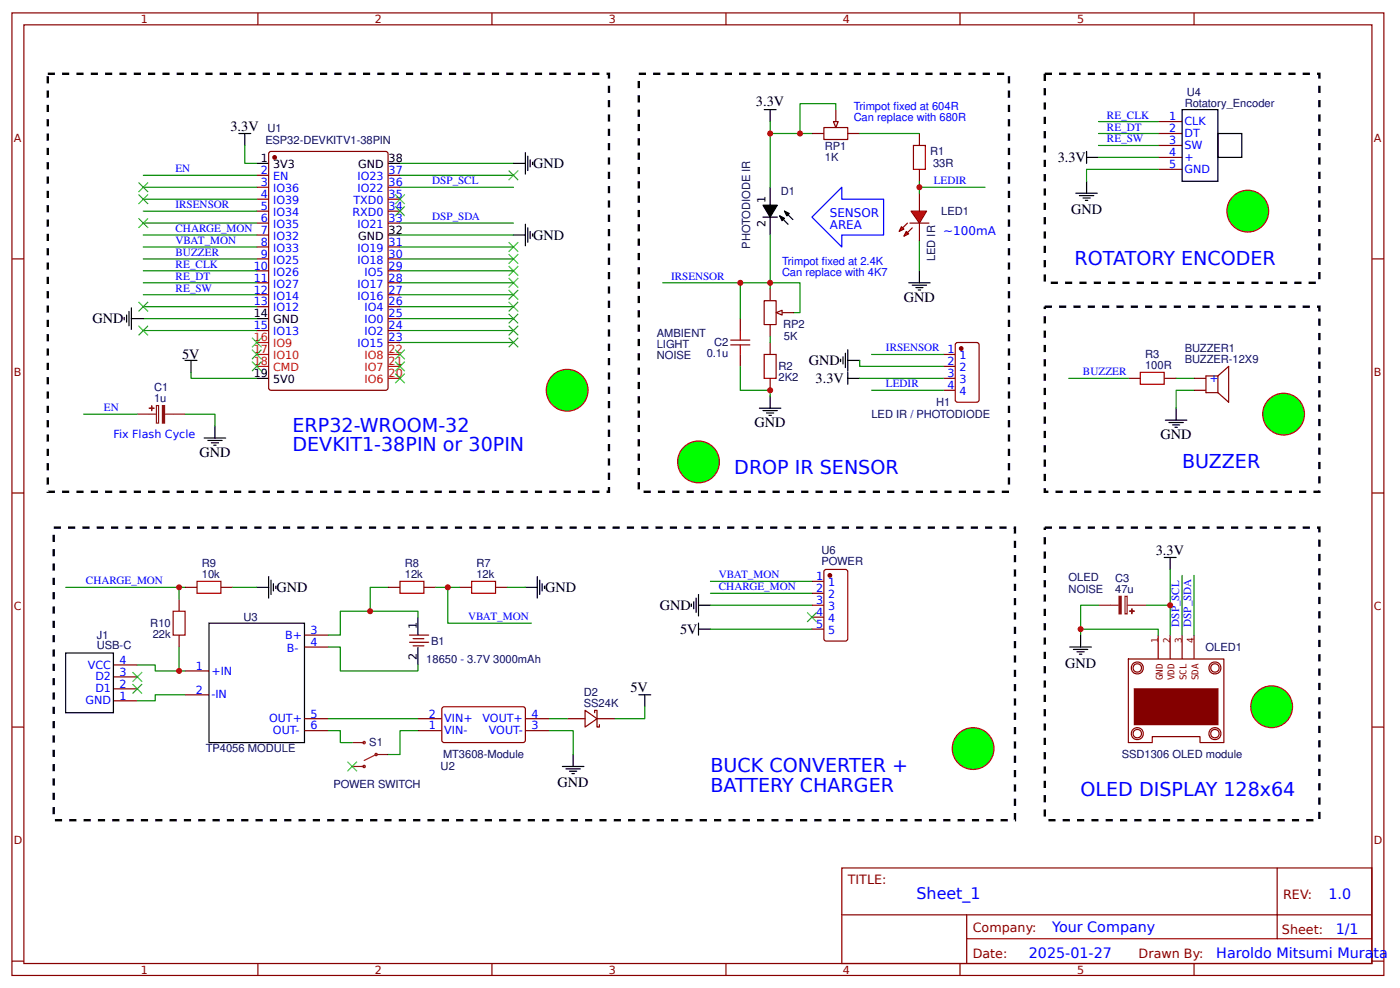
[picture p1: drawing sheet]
<svg xmlns="http://www.w3.org/2000/svg" width="310mm" height="219mm" viewBox="0 0 310 219" stroke-linecap="round" stroke-linejoin="round" font-family="sans-serif">
<g fill="none" stroke="#800" stroke-width=".26">
<path d="M2.6 2.9h304.1v213.2h-304.1zM5.3 5.5h298.7v208h-298.7zM57.1 2.9v2.6M109 2.9v2.6M160.9 2.9v2.6M212.7 2.9v2.6M264.6 2.9v2.6M56.9 38.8h2.6M59.8 33.6l25.7-.1 .4 .3 .1 52.1-.3 .5-25.6 .1-.5-.3-.1-52.1zM86 38.8h2.6M256.6 32.2h5.3M256.6 26.9h5.3"/>
<path d="M256.6 29.6h5.3M256.6 34.9h5.3M256.6 37.5h5.3M2.6 57.4h2.7M56.9 57.4h2.6M56.9 41.5h2.6M56.9 44.1h2.6M56.9 46.8h2.6M56.9 49.4h2.6M56.9 54.7h2.6M56.9 52.1h2.6M86 57.4h2.6"/>
<path d="M86 41.5h2.6M86 44.1h2.6M86 46.8h2.6M86 49.4h2.6M86 54.7h2.6M304 57.4h2.7M56.9 60h2.6M56.9 62.7h2.6M56.9 65.3h2.6M56.9 67.9h2.6M56.9 73.2h2.6M86 60h2.6"/>
<path d="M86 62.7h2.6M86 65.3h2.6M86 67.9h2.6M86 70.6h2.6M86 73.2h2.6M86 75.9h2.6M2.6 109.2h2.7M304 109.2h2.7M25.1 155.3h5.3M25.1 152.6h5.3M25.1 150h5.3M25.1 147.3h5.3"/>
<path d="M41 148.6h5.3M41 153.9h5.3M67.5 140.7h5.3M67.5 143.4h5.3M67.5 159.2h5.3M90.8 140.7h4.2M90.8 142.3h4.2M91.5 141.5h2.4M91.5 143.1h2.4M92.6 159.2h5.3M98 156.8l.4-.2 17.8 .1 .2 .4-.1 7.2-.4 .2-17.7-.1-.3-.4zM116.4 159.2h5.3"/>
<path d="M2.6 161.1h2.7M67.5 161.9h5.3M92.6 161.9h5.3M116.4 161.9h5.3M304 161.1h2.7M186.5 192.3h117.5v21.2h-117.5zM283 192.3v15.7M2.6 212.9h2.7M57.1 213.5v2.6M109 213.5v2.6M160.9 213.5v2.6M186.6 202.7h117.3"/>
<path d="M212.7 213.5v2.6M214.2 208h89.7M214.2 202.7v10.6M264.6 213.5v2.6M304 212.9h2.7"/>
</g>
<g fill="none" stroke="#000" stroke-width=".26">
<path d="M52.9 29.6h2.7M54.2 29.6v2.6M56.9 36.2h2.6M86 36.2h2.6M261.9 24.3h8v15.9h-8zM269.9 29.6h5.3v5.3h-5.3zM86 52.1h2.6M113.8 52.1h2.6M116.4 49.7v4.8M116.9 50.5v3.2M117.5 51.3v1.6M118 51.8v.5"/>
<path d="M27.5 70.3v.6M28 69.8v1.6M28.6 69v3.2M29.1 70.6h2.6M29.1 68.2v4.8M56.9 70.6h2.6M56.9 83.8h2.6M46.3 138.1h21.2v26.4h-21.2zM92.6 136.7v4M258 123.5h2.6M259.3 123.5v2.7M14.6 144.7h10.5v13.2h-10.5z"/>
<path d="M92.6 143.4v3.9M141.6 153.9h2.6M142.9 153.9v2.7M237.1 143.4h4.7M237.9 143.9h3.1M238.7 144.4h1.5M239.2 144.9h.5M239.4 140.7v2.7M124.6 169.8h4.8M125.4 170.3h3.2M126.2 170.9h1.6M126.7 171.4h.6"/>
<path d="M127 167.2v2.6"/>
</g>
<path d="M56.9 78.5h2.6M56.9 75.9h2.6M86 78.5h2.6M56.9 81.2h2.6M86 81.2h2.6M86 83.8h2.6" fill="none" stroke="#f00" stroke-width=".26"/>
<circle cx="60.9" cy="34.9" r=".4" fill="#800" stroke="#800" stroke-width=".26"/>
<g fill="none" stroke="#840000" stroke-width=".26">
<path d="M250 146h21.2v18.5h-5.3v-1.3h-10.6v1.3h-5.3zM256.6 140.7v5.3M259.3 140.7v5.3M261.9 140.7v5.3M264.6 140.7v5.3"/>
<circle cx="252" cy="148" r="1.33"/>
<circle cx="252" cy="148" r=".93"/>
<circle cx="269.2" cy="148" r="1.33"/>
<circle cx="269.2" cy="148" r=".93"/>
<circle cx="252" cy="162.5" r="1.33"/>
<circle cx="252" cy="162.5" r=".93"/>
<circle cx="269.2" cy="162.5" r="1.33"/>
<circle cx="269.2" cy="162.5" r=".93"/>
</g>
<path d="M251.4 152.6h18.5v7.9h-18.5z" fill="#840000" stroke="#840000" stroke-width=".26"/>
<g fill="none" stroke="#080" stroke-width=".26">
<path d="M54.2 32.2v4h2.7M88.6 38.8h25.2M88.6 36.2h25.2M31.7 57.4h25.2M31.7 54.7h25.2M31.7 52.1h25.2M31.7 49.4h25.2M31.7 41.5h25.2M31.7 44.1h25.2M31.7 46.8h25.2M88.6 57.4h25.2M88.6 54.7h25.2"/>
<path d="M88.6 52.1h25.2M88.6 49.4h25.2M88.6 41.5h25.2M31.7 70.6h25.2M31.7 73.2h25.2M31.7 67.9h25.2M31.7 65.3h25.2M31.7 62.7h25.2M31.7 60h25.2M88.6 75.9h25.2M88.6 70.6h25.2M88.6 73.2h25.2"/>
<path d="M88.6 67.9h25.2M88.6 65.3h25.2M88.6 62.7h25.2M88.6 60h25.2M92.6 136.7v-1.3h-17.2v5.3h-2.6M259.3 126.2v14.5M261.9 127.5v13.2M264.6 127.5v13.2M30.4 147.3h4v1.3h6.6M41 153.9h-6.6v1.4h-4M72.8 159.2h19.8M239.4 140.7v-1.3h17.2v1.3"/>
<path d="M121.7 161.9h5.3v5.3"/>
</g>
<g fill="#000" stroke="#3c3" stroke-width=".26">
<path d="M55.8 74.8l2.1 2.1zM57.9 74.8l-2.1 2.1z"/>
<path d="M55.8 77.5l2.1 2.1zM57.9 77.5l-2.1 2.1z"/>
<path d="M87.6 77.5l2.1 2.1zM89.7 77.5l-2.1 2.1z"/>
<path d="M55.8 80.1l2.1 2.1zM57.9 80.1l-2.1 2.1z"/>
<path d="M87.6 82.8l2.1 2.1zM87.6 84.9l2.1-2.1z"/>
<path d="M87.6 80.1l2.1 2.1zM89.7 80.1l-2.1 2.1z"/>
<path d="M29.4 148.9l2.1 2.1zM31.5 148.9l-2.1 2.1z"/>
<path d="M29.4 151.6l2.1 2.1zM31.5 151.6l-2.1 2.1z"/>
</g>
<path d="M201.9 46.8h3.4l-1.6 2.6z" fill="#f00" stroke="#800" stroke-width=".26"/>
<path d="M201.6 49.4h4.2" fill="none" stroke="#800" stroke-width=".26"/>
<g fill="#800" stroke="#800" stroke-width=".26">
<path d="M201.1 49.4l-1.1 1.1z"/>
<path d="M202.1 50.5l-1 1z"/>
</g>
<g fill="#f00" stroke="#800" stroke-width=".26">
<path d="M199.8 50.2l.5 .5-1.1 .6z"/>
<path d="M200.8 51.3l.5 .5-1 .5z"/>
</g>
<path d="M179.9 29.6h2.7M182.6 28.3h5.3v2.6h-5.3zM185.2 24.3v2.6M187.9 29.6h2.6M203.7 29.6v2.6M203.7 37.5v2.7M203.7 42.8v4M203.7 49.4v4" fill="none" stroke="#800" stroke-width=".26"/>
<g fill="none" stroke="#000" stroke-width=".26">
<path d="M240.8 33.5v2.7M240.8 34.9h2.6M169.1 48.1h3.1M170.7 41.5v4M170.7 48.1v4M172.8 47.8l1.8 1.9M173.8 46.8l1.9 1.8M238.4 42.8h4.8M239.2 43.3h3.2M240 43.9h1.6M240.5 44.4h.5M240.8 40.2v2.6"/>
<path d="M201.3 62.7h4.8M202.1 63.2h3.2M202.9 63.7h1.6M203.5 64.2h.5M203.7 60v2.7M168.3 90.4h4.7M169.1 91h3.1M169.9 91.5h1.5M170.4 92h.5M170.7 87.8v2.6"/>
</g>
<path d="M169.1 45.5h3.1l-1.5 2.6zM172.8 47.8l1 .6-.5 .5zM173.8 46.8l1.1 .5-.5 .5z" fill="#000" stroke="#000" stroke-width=".26"/>
<path d="M243.4 34.9h13.2M243.4 26.9h13.2M243.4 29.6h13.2M243.4 32.2h13.2M256.6 37.5h-15.8v2.7M203.7 40.2v2.6M203.7 53.4v6.6" fill="none" stroke="#080" stroke-width=".26"/>
<path d="M186.5 41.5v2.6h9.3v8h-9.3v2.6l-6.6-6.6z" fill="none" stroke="#00f" stroke-width=".26"/>
<path d="M202.4 32.2h2.7v5.3h-2.7z" fill="none" stroke="#a00000" stroke-width=".26"/>
<path d="M184.7 26.9h1l-.5 1.4z" fill="#efefef" stroke="#800" stroke-width=".26"/>
<path d="M169.3 66.6h2.7v5.3h-2.7zM170.7 64v2.6M170.7 71.9v2.7M173.3 69.3h2.6" fill="none" stroke="#800" stroke-width=".26"/>
<path d="M172 69.3l1.3-.6v1.1z" fill="#efefef" stroke="#800" stroke-width=".26"/>
<path d="M169.3 78.5h2.7v5.3h-2.7z" fill="none" stroke="#a00000" stroke-width=".26"/>
<path d="M170.7 75.9v2.6M170.7 83.8v2.7" fill="none" stroke="#800" stroke-width=".26"/>
<path d="M170.7 74.6v1.3" fill="none" stroke="#080" stroke-width=".26"/>
<path d="M169.3 24.3h2.7M170.7 24.3v2.6" fill="none" stroke="#000" stroke-width=".26"/>
<path d="M141.6 16.4h82v92.6h-82z" fill="none" stroke="#000" stroke-width=".53" stroke-dasharray="1.6 1.6" stroke-linecap="butt"/>
<circle cx="154.8" cy="102.3" r="4.6" fill="#0f0" stroke="#f00" stroke-width=".26"/>
<path d="M170.7 26.9v14.6M170.7 29.6h9.2M185.2 24.3v-1.3h-7.9v6.6M190.5 29.6h13.2M170.7 52.1v11.9M146.8 62.7h30.5v6.6h-1.4M164 81.2v5.3h6.7v1.3" fill="none" stroke="#080" stroke-width=".26"/>
<path d="M11.9 116.9h213v64.8h-213z" fill="none" stroke="#000" stroke-width=".53" stroke-dasharray="1.6 1.6" stroke-linecap="butt"/>
<circle cx="215.6" cy="165.8" r="4.6" fill="#0f0" stroke="#f00" stroke-width=".26"/>
<path d="M231.5 116.9h60.9v64.8h-60.9z" fill="none" stroke="#000" stroke-width=".53" stroke-dasharray="1.6 1.6" stroke-linecap="butt"/>
<g fill="#0f0" stroke="#f00" stroke-width=".26">
<circle cx="281.8" cy="156.6" r="4.6"/>
<circle cx="276.5" cy="46.8" r="4.6"/>
</g>
<path d="M10.6 16.4h124.3v92.6h-124.3zM231.5 16.4h60.9v46.3h-60.9z" fill="none" stroke="#000" stroke-width=".53" stroke-dasharray="1.6 1.6" stroke-linecap="butt"/>
<circle cx="125.7" cy="86.5" r="4.6" fill="#0f0" stroke="#f00" stroke-width=".26"/>
<g fill="#000" stroke="#3c3" stroke-width=".26">
<path d="M112.7 37.8l2.1 2.1zM114.8 37.8l-2.1 2.1z"/>
<path d="M30.7 40.4l2.1 2.1zM32.8 40.4l-2.1 2.1z"/>
<path d="M30.7 43.1l2.1 2.1zM32.8 43.1l-2.1 2.1z"/>
<path d="M87.6 43.1l2.1 2.1zM89.7 43.1l-2.1 2.1z"/>
<path d="M87.6 45.7l2.1 2.1zM89.7 45.7l-2.1 2.1z"/>
<path d="M30.7 72.2l2.1 2.1zM32.8 72.2l-2.1 2.1z"/>
<path d="M30.7 66.9l2.1 2.1zM30.7 69l2.1-2.1z"/>
<path d="M112.7 74.8l2.1 2.1zM114.8 74.8l-2.1 2.1z"/>
<path d="M112.7 72.2l2.1 2.1zM114.8 72.2l-2.1 2.1z"/>
<path d="M112.7 69.5l2.1 2.1zM114.8 69.5l-2.1 2.1z"/>
<path d="M112.7 66.9l2.1 2.1zM114.8 66.9l-2.1 2.1z"/>
<path d="M112.7 64.2l2.1 2.2zM114.8 64.2l-2.1 2.2z"/>
<path d="M112.7 61.6l2.1 2.1zM114.8 61.6l-2.1 2.1z"/>
</g>
<path d="M113.8 36.2h2.6M116.4 33.8v4.8M116.9 34.6v3.2M117.5 35.4v1.6M118 35.9v.6M258.2 93.1h4.8M259 93.6h3.2M259.8 94.1h1.6M260.3 94.7h.6M260.6 90.4v2.7" fill="none" stroke="#000" stroke-width=".26"/>
<path d="M250 83.8h2.7M258 83.8h2.6M264.6 86.5h2.6M264.6 83.8h2.6M269.9 83.3h-2.7v3.7h2.7M269.9 83.3v3.7M269.9 83.3l2.4-2.1v7.9l-2.4-2.1" fill="none" stroke="#800" stroke-width=".26"/>
<path d="M252.7 82.5h5.3v2.6h-5.3z" fill="none" stroke="#a00000" stroke-width=".26"/>
<path d="M236.8 83.8h13.2M260.6 83.8h4M264.6 86.5h-4v3.9" fill="none" stroke="#080" stroke-width=".26"/>
<path d="M231.5 67.9h60.9v41.1h-60.9z" fill="none" stroke="#000" stroke-width=".53" stroke-dasharray="1.6 1.6" stroke-linecap="butt"/>
<circle cx="284.4" cy="91.8" r="4.6" fill="#0f0" stroke="#f00" stroke-width=".26"/>
<path d="M161.9 76.4h4.3M161.9 75.4h4.3M164 73.2v2.2M164 76.4v2.1M38.4 135.4h2.6v5.3h-2.6zM43.7 128.8h5.2v2.6h-5.2zM88.6 128.8h5.3v2.6h-5.3zM104.5 128.8h5.3v2.6h-5.3z" fill="none" stroke="#a00000" stroke-width=".26"/>
<g fill="none" stroke="#800" stroke-width=".26">
<path d="M164 70.6v2.6M164 78.5v2.7M209 78.5h2.7M211.7 76.1l.5-.2h4.2l.5 .2 .1 12.5-.3 .4-4.5 .1-.5-.2zM209 81.2h2.7M209 83.8h2.7M209 86.5h2.7M39.7 132.8v2.6M41 130.1h2.7M48.9 130.1h2.7M86 130.1h2.6M93.9 130.1h2.7"/>
<path d="M101.9 130.1h2.6M109.8 130.1h2.6M179.9 128.8h2.7M179.9 131.4h2.7M179.9 134.1h2.7M179.9 136.7h2.7M179.9 139.4h2.7M182.6 126.4l.5-.2h4.2l.5 .2 .1 15.1-.3 .5h-4.5l-.5-.2zM39.7 140.7v2.7M125.7 159.2h3.9M129.6 157.4l2.7 1.8-2.7 1.9zM131.8 157.9v-.5h.5v3.7h.5v-.6"/>
<path d="M132.3 159.2h4"/>
</g>
<g fill="none" stroke="#080" stroke-width=".26">
<path d="M31.7 38.8h25.2M203.7 41.5h14.6M164 62.7v7.9M190.5 79.9v1.3h18.5M193.1 78.5h15.9M18.5 91.8h11.9M41 91.8h6.6v2.6M42.3 82.5v1.3h14.6M190.5 83.8h18.5M193.1 86.5h15.9M14.6 130.1h25.1M41 130.1h-1.3v2.7"/>
<path d="M51.6 130.1h5.3M86 130.1h-4v5.3M96.6 130.1h5.3M99.2 130.1v8h18.5M112.4 130.1h4M157.4 139.4h22.5M157.4 134.1h22.5M157.4 131.4h22.5M157.4 128.8h22.5M243.4 134.1h-4v5.3M254 134.1h5.3M39.7 143.4v5.2"/>
<path d="M72.8 143.4h2.6v5.2h17.2v-1.3M121.7 159.2h4M142.9 156.6v2.6h-6.6M72.8 161.9h2.6v2.6h2.7M92.6 161.9h-4v5.3h-2.6"/>
</g>
<g fill="none" stroke="#000" stroke-width=".26">
<path d="M41 79.9h2.7M42.3 79.9v2.6M186.3 79.6v.5M186.8 79.1v1.5M187.3 78.3v3.1M187.9 79.9h2.6M187.9 77.5v4.7M45.2 97h4.8M46 97.6h3.2M46.8 98.1h1.6M47.4 98.6h.5M47.6 94.4v2.6"/>
<path d="M187.9 82.5v2.6M187.9 83.8h2.6M56.9 130.1h2.6M59.5 127.7v4.8M60.1 128.5v3.2M60.6 129.3v1.6M61.1 129.9v.5M116.4 130.1h2.7M119.1 127.7v4.8M119.6 128.5v3.2M120.1 129.3v1.6M120.6 129.9v.5"/>
<path d="M153.2 133.8v.6M153.7 133.3v1.6M154.3 132.5v3.2M154.8 139.4h2.6M154.8 131.7v4.8M154.8 138.1v2.6M154.8 134.1h2.6"/>
</g>
<g fill="none" stroke="#8d2323" stroke-width=".26">
<path d="M30.4 91.8h4.3M34.7 89.9h.4v3.8h-.4zM36.5 91.8h4.5M243.4 134.1h4.5M249.3 132.1h.5v3.9h-.5zM249.8 134.1h4.2M78.1 164.5h2.6M78.1 169.8h2.6M86 167.2h-2.7l-2.6 1.3"/>
<circle cx="80.7" cy="164.5" r=".26"/>
<circle cx="80.7" cy="169.8" r=".26"/>
<circle cx="83.3" cy="167.2" r=".26"/>
</g>
<g fill="#8d2323" stroke="#8d2323" stroke-width=".26">
<path d="M36 89.9h.5v3.8h-.5z"/>
<path d="M33.6 89.9v1.1z"/>
<path d="M33.1 90.4l1 .1z"/>
<path d="M248 132.1h.4v3.9h-.4z"/>
<path d="M250.8 134.9v1z"/>
<path d="M250.3 135.4h1.1z"/>
</g>
<g fill="#000" stroke="#3c3" stroke-width=".26">
<path d="M30.7 48.4l2.1 2.1zM32.8 48.4l-2.1 2.1z"/>
<path d="M112.7 58.9l2.1 2.2zM114.8 58.9l-2.1 2.2z"/>
<path d="M112.7 56.3l2.1 2.1zM114.8 56.3l-2.1 2.1z"/>
<path d="M112.7 53.7l2.1 2.1zM114.8 53.7l-2.1 2.1z"/>
<path d="M178.9 135.7l2.1 2.1zM178.9 137.8l2.1-2.1z"/>
<path d="M77 168.8l2.1 2.1zM79.1 168.8l-2.1 2.1z"/>
</g>
<g fill="#800" stroke="#800" stroke-width=".26">
<circle cx="213" cy="77.2" r=".4"/>
<circle cx="183.9" cy="127.5" r=".4"/>
</g>
<g fill="#c00">
<circle cx="170.7" cy="29.6" r=".66"/>
<circle cx="177.3" cy="29.6" r=".66"/>
<circle cx="170.7" cy="62.7" r=".66"/>
<circle cx="99.2" cy="130.1" r=".66"/>
<circle cx="82" cy="135.4" r=".66"/>
<circle cx="39.7" cy="148.6" r=".66"/>
<circle cx="39.7" cy="130.1" r=".66"/>
<circle cx="164" cy="62.7" r=".66"/>
<circle cx="170.7" cy="86.5" r=".66"/>
<circle cx="203.7" cy="41.5" r=".66"/>
<circle cx="259.3" cy="134.1" r=".66"/>
<circle cx="239.4" cy="139.4" r=".66"/>
</g>
<g font-size="4.2" fill="#00f">
<text x="238.1" y="58.7">ROTATORY ENCODER</text>
<text x="64.8" y="95.7">ERP32-WROOM-32</text>
<text x="64.8" y="100">DEVKIT1-38PIN or 30PIN</text>
<text x="162.7" y="105">DROP IR SENSOR</text>
<text x="261.9" y="103.7">BUZZER</text>
<text x="157.4" y="171.1">BUCK CONVERTER +</text>
<text x="157.4" y="175.4">BATTERY CHARGER</text>
<text x="239.4" y="176.4">OLED DISPLAY 128x64</text>
</g>
<text font-size="3.5" fill="#00f" x="203.1" y="199.1">Sheet_1</text>
<g font-size="3.2">
<text x="167.5" y="23.5">3.3V</text>
<text x="51.1" y="29.1">3.3V</text>
<text x="234.4" y="36">3.3V</text>
<text x="118.1" y="37.3">GND</text>
<text x="237.3" y="47.4">GND</text>
<text x="118.1" y="53.1">GND</text>
<text x="20.5" y="71.6">GND</text>
<text x="200.3" y="66.9">GND</text>
<text x="40.4" y="79.6">5V</text>
<text x="179.3" y="80.9">GND</text>
<text x="180.7" y="84.9">3.3V</text>
<text x="167.2" y="94.7">GND</text>
<text x="44.2" y="101.3">GND</text>
<text x="257.2" y="97.3">GND</text>
<text x="256.1" y="123">3.3V</text>
<text x="61.3" y="131.2">GND</text>
<text x="120.8" y="131.2">GND</text>
<text x="146.2" y="135.2">GND</text>
<text x="150.7" y="140.4">5V</text>
<text x="236" y="147.9">GND</text>
<text x="139.7" y="153.4">5V</text>
<text x="123.6" y="174.4">GND</text>
</g>
<g font-size="3.2" fill="#00f">
<text x="294.4" y="199.2">1.0</text>
<text x="233.2" y="206.4">Your Company</text>
<text x="296" y="207">1/1</text>
<text x="228" y="212.3">2025-01-27</text>
<text x="269.5" y="212.2">Haroldo Mitsumi Murata</text>
</g>
<g font-size="2.8" fill="#800">
<text x="187.9" y="195.7">TITLE:</text>
<text x="284.3" y="199.2">REV:</text>
<text x="215.5" y="206.4">Company:</text>
<text x="284.1" y="206.9">Sheet:</text>
<text x="215.5" y="212.1">Date:</text>
<text x="252.3" y="212.2">Drawn By:</text>
</g>
<g font-size="2.6" fill="#00f">
<text x="183.9" y="48.1">SENSOR</text>
<text x="183.9" y="50.7">AREA</text>
<text x="209" y="52.1">~100mA</text>
</g>
<g font-size="2.5" fill="#800">
<text x="31.2" y="5.1">1</text>
<text x="83.1" y="5.1">2</text>
<text x="134.9" y="5.1">3</text>
<text x="186.8" y="5.1">4</text>
<text x="238.7" y="5.1">5</text>
<text x="3" y="31.4">A</text>
<text x="304.4" y="31.4">A</text>
<text x="3" y="83.3">B</text>
<text x="304.4" y="83.3">B</text>
<text x="3" y="135.1">C</text>
<text x="304.4" y="135.1">C</text>
<text x="3" y="187">D</text>
<text x="304.4" y="187">D</text>
<text x="31.2" y="215.7">1</text>
<text x="83.1" y="215.7">2</text>
<text x="134.9" y="215.7">3</text>
<text x="186.8" y="215.7">4</text>
<text x="238.7" y="215.7">5</text>
</g>
<g font-size="2.5" fill="#000080">
<text x="262.5" y="23.8">Rotatory_Encoder</text>
<text x="263" y="21.2">U4</text>
<text x="59.3" y="29.2">U1</text>
<text x="58.8" y="31.8">ESP32-DEVKITV1-38PIN</text>
<text x="182.8" y="35.6">1K</text>
<text x="182.8" y="33.2">RP1</text>
<text x="206.1" y="34.4">R1</text>
<text x="206.7" y="37.1">33R</text>
<text x="173" y="43.1">D1</text>
<text x="208.6" y="47.6">LED1</text>
<text x="166.2" y="55.1" transform="rotate(-90 166.2 55.1)">PHOTODIODE IR</text>
<text x="207.2" y="57.9" transform="rotate(-90 207.2 57.9)">LED IR</text>
<text x="145.5" y="74.6">AMBIENT</text>
<text x="145.5" y="77">LIGHT</text>
<text x="158.2" y="76.7">C2</text>
<text x="173.5" y="72.8">RP2</text>
<text x="173.7" y="75.4">5K</text>
<text x="145.5" y="79.5">NOISE</text>
<text x="156.6" y="79.1">0.1u</text>
<text x="172.5" y="82">R2</text>
<text x="253.7" y="81.7">100R</text>
<text x="253.7" y="79.4">R3</text>
<text x="262.5" y="80.4">BUZZER-12X9</text>
<text x="262.5" y="78">BUZZER1</text>
<text x="34.1" y="89.1">1u</text>
<text x="34.1" y="86.7">C1</text>
<text x="172.5" y="84.4">2K2</text>
<text x="207.4" y="90">H1</text>
<text x="193.1" y="92.6">LED IR / PHOTODIODE</text>
<text x="44.7" y="125.6">R9</text>
<text x="89.7" y="125.6">R8</text>
<text x="105.6" y="125.6">R7</text>
<text x="182" y="125.2">POWER</text>
<text x="182" y="122.8">U6</text>
<text x="44.7" y="128">10k</text>
<text x="89.7" y="128">12k</text>
<text x="105.6" y="128">12k</text>
<text x="236.8" y="128.8">OLED</text>
<text x="236.8" y="131.3">NOISE</text>
<text x="247.1" y="131.3">47u</text>
<text x="247.1" y="128.9">C3</text>
<text x="54" y="137.6">U3</text>
<text x="21.4" y="143.9">USB-C</text>
<text x="21.4" y="141.5">J1</text>
<text x="33.3" y="138.9">R10</text>
<text x="33.9" y="141.3">22k</text>
<text x="95.5" y="142.9">B1</text>
<text x="94.5" y="146.9">18650 - 3.7V 3000mAh</text>
<text x="267.1" y="144.2">OLED1</text>
<text x="129.4" y="154.2">D2</text>
<text x="129.4" y="156.6">SS24K</text>
<text x="45.6" y="166.7">TP4056 MODULE</text>
<text x="81.8" y="165.4">S1</text>
<text x="97.6" y="170.7">U2</text>
<text x="98.2" y="168">MT3608-Module</text>
<text x="248.6" y="168">SSD1306 OLED module</text>
<text x="73.9" y="174.6">POWER SWITCH</text>
</g>
<g font-size="2.5" fill="#00f">
<text x="189.2" y="24.3">Trimpot fxed at 604R</text>
<text x="189.2" y="26.8">Can replace with 680R</text>
<text x="198" y="24.3">i</text>
<text x="245.3" y="26.3">RE_CLK</text>
<text x="245.3" y="28.9">RE_DT</text>
<text x="259" y="26.7">1</text>
<text x="259" y="29.3">2</text>
<text x="262.5" y="27.7">CLK</text>
<text x="245.3" y="31.6">RE_SW</text>
<text x="259" y="32">3</text>
<text x="259" y="34.6">4</text>
<text x="262.5" y="33">SW</text>
<text x="262.5" y="30.4">DT</text>
<text x="262.5" y="35.7">+</text>
<text x="38.9" y="38.2">EN</text>
<text x="57.8" y="41.2">3</text>
<text x="57.8" y="38.6">2</text>
<text x="60.5" y="39.9">EN</text>
<text x="79.2" y="39.9">IO23</text>
<text x="86.1" y="38.6">37</text>
<text x="86.1" y="41.2">36</text>
<text x="95.8" y="40.8">DSP_SCL</text>
<text x="206.9" y="40.8">LEDIR</text>
<text x="259" y="37.3">5</text>
<text x="262.5" y="38.3">GND</text>
<text x="38.9" y="46.1">IRSENSOR</text>
<text x="57.8" y="46.5">5</text>
<text x="57.8" y="43.9">4</text>
<text x="60.5" y="47.8">IO34</text>
<text x="60.5" y="45.2">IO39</text>
<text x="60.5" y="42.5">IO36</text>
<text x="78.1" y="47.8">RXD0</text>
<text x="78.3" y="45.2">TXD0</text>
<text x="79.2" y="42.5">IO22</text>
<text x="86.1" y="43.9">35</text>
<text x="86.1" y="46.5">34</text>
<text x="38.9" y="51.4">CHARGE_MON</text>
<text x="57.8" y="51.8">7</text>
<text x="57.8" y="49.2">6</text>
<text x="60.5" y="53.1">IO32</text>
<text x="60.5" y="50.5">IO35</text>
<text x="79.2" y="50.5">IO21</text>
<text x="86.1" y="49.2">33</text>
<text x="95.8" y="48.8">DSP_SDA</text>
<text x="38.9" y="59.3">RE_CLK</text>
<text x="38.9" y="54.1">VBAT_MON</text>
<text x="38.9" y="56.7">BUZZER</text>
<text x="56.3" y="59.7">10</text>
<text x="57.8" y="57.1">9</text>
<text x="57.8" y="54.5">8</text>
<text x="60.5" y="58.4">IO25</text>
<text x="60.5" y="55.8">IO33</text>
<text x="79.2" y="55.8">IO19</text>
<text x="79.2" y="58.4">IO18</text>
<text x="86.1" y="54.5">31</text>
<text x="86.1" y="57.1">30</text>
<text x="86.1" y="59.7">29</text>
<text x="173.3" y="58.7">Trimpot fxed at 2.4K</text>
<text x="182.1" y="58.7">i</text>
<text x="38.9" y="62">RE_DT</text>
<text x="38.9" y="64.6">RE_SW</text>
<text x="56.3" y="65">12</text>
<text x="56.3" y="62.4">11</text>
<text x="60.5" y="63.7">IO27</text>
<text x="60.5" y="61.1">IO26</text>
<text x="79.2" y="63.7">IO17</text>
<text x="80.8" y="61.1">IO5</text>
<text x="86.1" y="62.4">28</text>
<text x="86.1" y="65">27</text>
<text x="148.7" y="62">IRSENSOR</text>
<text x="173.3" y="61.2">Can replace with 4K7</text>
<text x="56.3" y="67.7">13</text>
<text x="60.5" y="69">IO12</text>
<text x="60.5" y="66.4">IO14</text>
<text x="79.2" y="66.4">IO16</text>
<text x="80.8" y="69">IO4</text>
<text x="80.8" y="71.6">IO0</text>
<text x="86.1" y="67.7">26</text>
<text x="86.1" y="70.3">25</text>
<text x="56.3" y="73">15</text>
<text x="60.5" y="74.3">IO13</text>
<text x="79.2" y="76.9">IO15</text>
<text x="80.8" y="74.3">IO2</text>
<text x="86.1" y="73">24</text>
<text x="86.1" y="75.6">23</text>
<text x="196.3" y="77.9">IRSENSOR</text>
<text x="210" y="78.3">1</text>
<text x="210" y="80.9">2</text>
<text x="210" y="83.6">3</text>
<text x="212.6" y="79.6">1</text>
<text x="212.6" y="82.2">2</text>
<text x="240" y="83.2">BUZZER</text>
<text x="196.3" y="85.8">LEDIR</text>
<text x="210" y="86.2">4</text>
<text x="212.6" y="84.9">3</text>
<text x="212.6" y="87.5">4</text>
<text x="268" y="84.6">+</text>
<text x="23" y="91.1">EN</text>
<text x="25.1" y="97">Fix Flash Cycle</text>
<text x="19" y="129.5">CHARGE_MON</text>
<text x="159.3" y="130.8">CHARGE_MON</text>
<text x="159.3" y="128.1">VBAT_MON</text>
<text x="180.9" y="128.5">1</text>
<text x="180.9" y="131.2">2</text>
<text x="183.5" y="129.9">1</text>
<text x="103.7" y="137.4">VBAT_MON</text>
<text x="180.9" y="133.8">3</text>
<text x="180.9" y="136.5">4</text>
<text x="183.5" y="132.5">2</text>
<text x="183.5" y="135.1">3</text>
<text x="183.5" y="137.8">4</text>
<text x="63.2" y="141.5">B+</text>
<text x="68.8" y="140.4">3</text>
<text x="68.8" y="143.1">4</text>
<text x="180.9" y="139.1">5</text>
<text x="183.5" y="140.4">5</text>
<text x="261.3" y="138.9" transform="rotate(-90 261.3 138.9)">DSP_SCL</text>
<text x="263.9" y="138.9" transform="rotate(-90 263.9 138.9)">DSP_SDA</text>
<text x="19.5" y="148.1">VCC</text>
<text x="26.5" y="149.7">3</text>
<text x="26.5" y="147.1">4</text>
<text x="43.4" y="148.4">1</text>
<text x="46.8" y="149.4">+IN</text>
<text x="63.6" y="144.4">B-</text>
<text x="21.1" y="153.4">D1</text>
<text x="21.1" y="150.8">D2</text>
<text x="26.5" y="155">1</text>
<text x="26.5" y="152.3">2</text>
<text x="43.4" y="153.7">2</text>
<text x="46.8" y="154.7">-IN</text>
<text x="18.9" y="156.1">GND</text>
<text x="59.6" y="160">OUT+</text>
<text x="68.8" y="159">5</text>
<text x="68.8" y="161.6">6</text>
<text x="95" y="161.6">1</text>
<text x="95" y="159">2</text>
<text x="98.4" y="160">VIN+</text>
<text x="106.9" y="160">VOUT+</text>
<text x="117.7" y="161.6">3</text>
<text x="117.7" y="159">4</text>
<text x="60.5" y="162.7">OUT-</text>
<text x="98.4" y="162.7">VIN-</text>
<text x="108.3" y="162.7">VOUT-</text>
</g>
<g font-size="2.5">
<text x="57.8" y="35.9">1</text>
<text x="86.1" y="35.9">38</text>
<text x="60.5" y="37.3">3V3</text>
<text x="79.3" y="37.3">GND</text>
<text x="169.6" y="44.9" transform="rotate(-90 169.6 44.9)">1</text>
<text x="79.3" y="53.1">GND</text>
<text x="86.1" y="51.8">32</text>
<text x="169.6" y="50.2" transform="rotate(-90 169.6 50.2)">2</text>
<text x="56.3" y="70.3">14</text>
<text x="60.5" y="71.6">GND</text>
<text x="56.3" y="83.6">19</text>
<text x="60.5" y="84.9">5V0</text>
<text x="92.3" y="139.4" transform="rotate(-90 92.3 139.4)">1</text>
<text x="92.3" y="146.2" transform="rotate(-90 92.3 146.2)">2</text>
</g>
<g font-size="2.5" fill="#f00">
<text x="56.3" y="75.6">16</text>
<text x="60.5" y="76.9">IO9</text>
<text x="56.3" y="80.9">18</text>
<text x="56.3" y="78.3">17</text>
<text x="60.5" y="82.2">CMD</text>
<text x="60.5" y="79.6">IO10</text>
<text x="80.8" y="79.6">IO8</text>
<text x="80.8" y="82.2">IO7</text>
<text x="86.1" y="78.3">22</text>
<text x="86.1" y="80.9">21</text>
<text x="86.1" y="83.6">20</text>
<text x="80.8" y="84.9">IO6</text>
</g>
<g font-size="2" fill="#840000">
<text x="256.6" y="142.5" transform="rotate(-90 256.6 142.5)">1</text>
<text x="259.3" y="142.5" transform="rotate(-90 259.3 142.5)">2</text>
<text x="261.9" y="142.5" transform="rotate(-90 261.9 142.5)">3</text>
<text x="264.6" y="142.5" transform="rotate(-90 264.6 142.5)">4</text>
<text x="257.6" y="150.8" transform="rotate(-90 257.6 150.8)">GND</text>
<text x="260.3" y="150.8" transform="rotate(-90 260.3 150.8)">VDD</text>
<text x="262.9" y="150.8" transform="rotate(-90 262.9 150.8)">SCL</text>
<text x="265.6" y="150.8" transform="rotate(-90 265.6 150.8)">SDA</text>
</g>
</svg>
